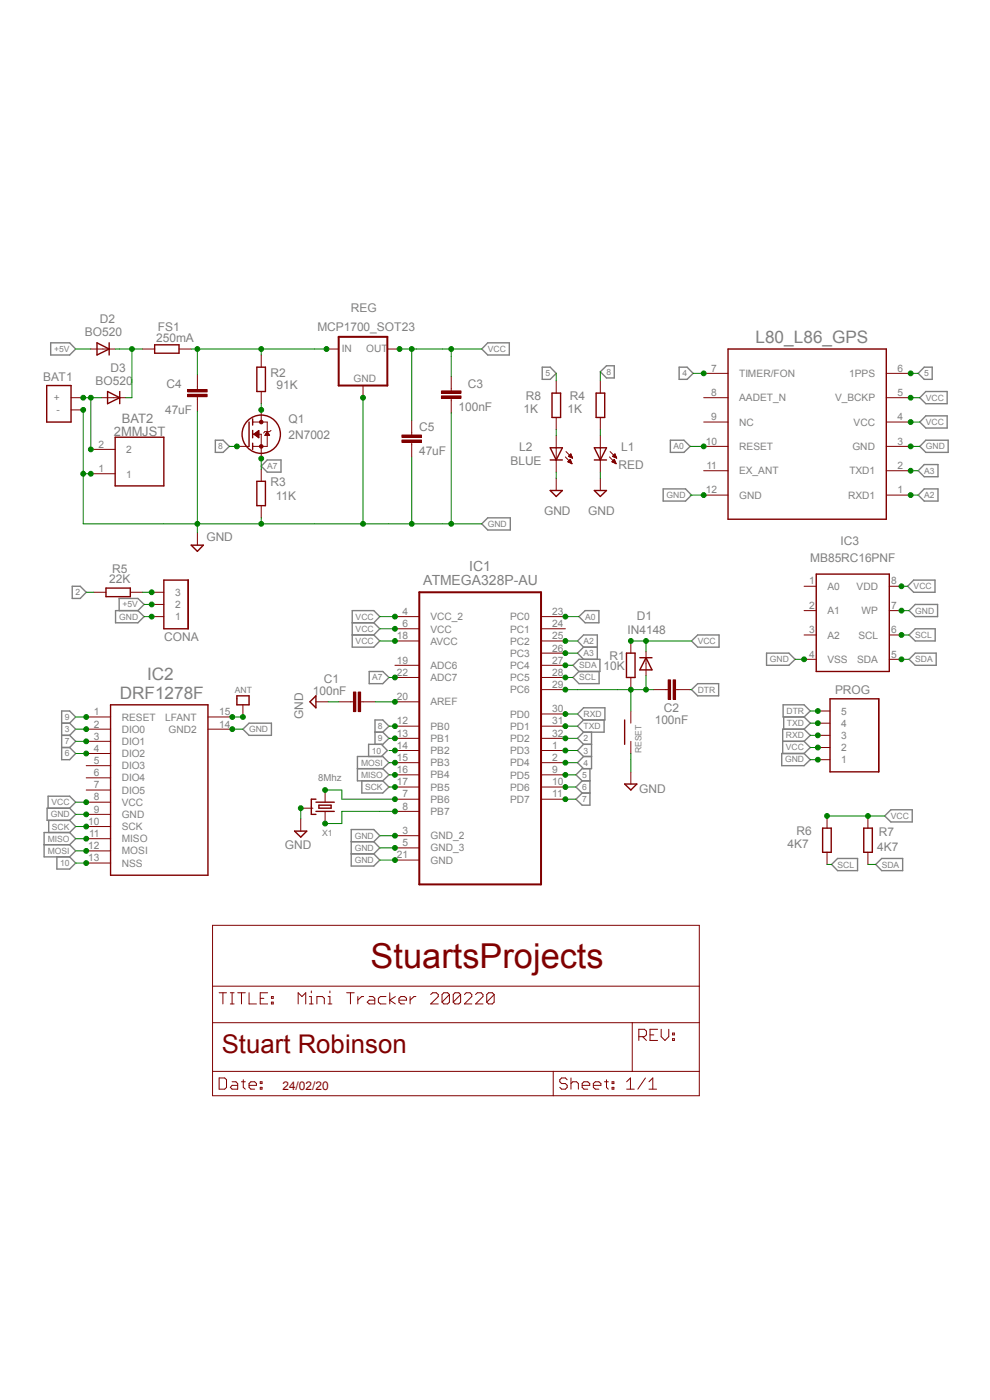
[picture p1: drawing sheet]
<svg xmlns="http://www.w3.org/2000/svg" width="210mm" height="297mm" viewBox="0 0 210 297" stroke-linecap="round" stroke-linejoin="round" font-family="sans-serif">
<g fill="none" stroke="#808080" stroke-width=".3">
<path d="M10.8 72.7h4l1.2 1.3-1.2 1.3h-4zM103.5 72.7h4.5v2.6h-4.5l-1.3-1.3zM115 77.9h1.7l1.3 1.3-1.3 1.3h-1.7zM127.3 78.9l1.4-1.3h1.6v2.6h-1.6zM144.1 77.9h1.7l1.2 1.3-1.2 1.3h-1.7zM196 77.9h1.7v2.6h-1.7l-1.2-1.3zM45.7 93.4h1.6l1.3 1.3-1.3 1.3h-1.6zM56.7 97.6h2.9v2.6h-2.9l-1.3-1.3zM142.2 93.4h2.9l1.3 1.3-1.3 1.3h-2.9zM196 98.6h3v2.5h-3l-1.2-1.2zM196.4 93.4h4.7v2.6h-4.7l-1.3-1.3zM196.4 83.1h4.5v2.5h-4.5l-1.3-1.2z"/>
<path d="M196.4 88.2h4.5v2.6h-4.5l-1.3-1.3zM102.2 111.1l1.3-1.2h4.7v2.5h-4.7zM140.7 103.7h4.7l1.3 1.3-1.3 1.3h-4.7zM196 103.7h3v2.6h-3l-1.2-1.3zM15.3 124.4h1.7l1.3 1.2-1.3 1.4h-1.7zM24.5 129.5h4.8l1.3 1.3-1.3 1.3h-4.8zM25.3 129.5v-2.5h4l1.3 1.2-1.3 1.3M74.7 132.1h4.6M74.7 134.7h4.6M79.3 132.1l1.3-1.3-1.3-1.3h-4.6v7.8h4.6l1.3-1.3-1.3-1.3M79.3 132.1l1.3 1.3-1.3 1.3M122.8 130.8l1.3-1.3h2.9v2.6h-2.9z"/>
<path d="M123.8 137.3l-1.3-1.3 1.3-1.3h2.9v5.2M123.8 137.3h2.9M123.8 137.3l-1.3 1.3 1.3 1.3M146.7 136l1.3-1.3h4.5v2.6h-4.5zM162.6 138.6h4.7l1.4 1.3-1.4 1.2h-4.7zM192.8 139.9l1.3-1.3h4.5v2.5h-4.5zM192.8 129.5l1.3-1.3h4.8v2.6h-4.8zM192.8 134.7l1.3-1.3h4.3v2.6h-4.3zM193.8 123.1h4.5v2.5h-4.5l-1.3-1.2zM13.1 153.4h1.7M13.1 156h1.7M13.1 158.6h1.7"/>
<path d="M14.8 153.4l1.2 1.3-1.2 1.3M14.8 153.4l1.2-1.3-1.2-1.3h-1.7v10.4h1.7l1.2-1.3-1.2-1.3M14.8 156l1.2 1.3-1.2 1.3M51.5 154.7l1.3-1.3h4.8v2.6h-4.8zM78.3 142.5h2.9l1.3 1.2-1.3 1.3h-2.9zM79.5 155.3h1.7M80.9 157.9l1.3 1.3-1.3 1.3M81.2 155.3l1.3 1.3-1.3 1.3h-3v2.6M81.2 155.3l1.3-1.2-1.3-1.4h-1.7v5.2M121.5 141.1l1.3-1.2h4.5v2.6h-4.5zM122.8 142.5l-1.3 1.2 1.3 1.3h4.3v-2.5M123.8 155.3l-1.3 1.3 1.3 1.3"/>
<path d="M123.8 157.9h1.7M123.8 157.9l-1.3 1.3 1.3 1.3M123.8 150.2h4.5v2.5h-4.5l-1.3-1.2zM123.8 152.7l-1.3 1.4 1.3 1.2M125.5 155.3v7.8h-2l-1.3 1.3 1.3 1.3M128.1 152.7v2.6h-4.3M146.7 146.3l1.3-1.3h4.4v2.6h-4.4zM165.8 159.9h4.8l1.3 1.3-1.3 1.2h-4.8zM166 157.3h4.6M166.1 149.5h4.5l1.3 1.3-1.3 1.3h-4.5zM166.2 152.1v2.6M170.6 157.3l1.3 1.3-1.3 1.3"/>
<path d="M170.6 154.7h-4.6v5.2M170.6 154.7l1.3 1.3-1.3 1.3M170.6 152.1l1.3 1.3-1.3 1.3M9.4 179.2h5.4M10.2 171.4v-2.5h4.6l1.2 1.3-1.2 1.2M10.3 174v2.6M14.8 171.4l1.2 1.4-1.2 1.2M14.8 171.4h-4.8v2.6h4.8M14.8 176.6h-5.4v5.2h5.4M14.8 176.6l1.2 1.3-1.2 1.3M14.8 179.2l1.2 1.3-1.2 1.3M14.8 174l1.2 1.3-1.2 1.3"/>
<path d="M74.5 178.6h4.8M75.8 163.1h5.4M76.8 165.7v2.5h4.4l1.3-1.2-1.3-1.3M79.3 178.6l1.3-1.3-1.3-1.3h-4.8v7.7h4.8l1.3-1.2-1.3-1.4M79.3 178.6l1.3 1.3-1.3 1.2M81.2 163.1l1.3-1.3-1.3-1.3h-5.4v5.2h5.4M81.2 163.1l1.3 1.3-1.3 1.3M123.5 165.7h1.6M123.5 168.2h1.6M123.5 165.7l-1.3 1.3 1.3 1.2M123.8 160.5h1.7M123.8 160.5l-1.3 1.3 1.3 1.3"/>
<path d="M125.1 163.1v7.7h-1.6l-1.3-1.3 1.3-1.3M187.7 173.1l1.3-1.3h4.5v2.6h-4.5zM12.1 181.8v2.6h2.7l1.2-1.3-1.2-1.3M74.5 181.1h4.8M177.7 182.1h4.2v2.6h-4.2l-1.3-1.3zM185.8 183.4l1.2-1.3h4.5v2.6h-4.5z"/>
</g>
<g fill="none" stroke="#800000" stroke-width=".21">
<path d="M133.8 136v2.6M133.8 143.7v2.6M141.2 146.3h.5M143.3 146.3h.5M45.1 196.3h103.2v36.2h-103.2zM45.1 217h103.2M45.1 209.2h103.2M46.5 210.6h1.5M47.3 210.6v2.4M48.9 210.6h.8M48.9 213h.8M49.2 210.6v2.4"/>
<path d="M50.4 210.6h1.6M51.2 210.6v2.4M52.8 210.6v2.4h1.6M55.2 211.8h.8M56.8 210.6h-1.6v2.4h1.6M57.6 212.6h.4v.4h-.4zM57.6 211.4h.4v.4h-.4zM63.2 213v-2.4l.9 .8 .8-.8v2.4M65.6 213h.8M65.6 211.4h.4v1.6M66 210.2v.4M67.2 213v-1.6h1.2l.4 .4v1.2"/>
<path d="M69.6 213h.8M69.6 211.4h.4v1.6M70 210.2v.4M73.5 210.6h1.6M74.3 210.6v2.4M75.9 211.4v1.6M77.1 211.4h-.4l-.8 .8M78.3 211.4h.8l.4 .4v1.2h-1.2l-.4-.4 .4-.4h1.2M81.9 211.4h-1.2l-.4 .4v.8l.4 .4h1.2M82.7 210.6v2.4M83.9 211.4l-1.2 .8 1.2 .8M84.6 212.2h1.6v-.4l-.4-.4h-.8l-.4 .4v.8l.4 .4h.8"/>
<path d="M87 211.4v1.6M88.2 211.4h-.4l-.8 .8M91.4 211l.4-.4h.7l.5 .4v.4l-1.6 1.6h1.6M95.3 211l-.3-.4h-.9l-.3 .4v1.6M95.3 211v1.6l-.3 .4h-.9l-.3-.4M95.3 211l-1.5 1.6M97.7 211l-.4-.4h-.8l-.4 .4v1.6M97.7 211v1.6l-.4 .4h-.8l-.4-.4M97.7 211l-1.6 1.6M98.5 211l.4-.4h.8l.4 .4v.4l-1.6 1.6h1.6M100.9 211l.4-.4h.8l.3 .4v.4l-1.5 1.6h1.5M104.8 211l-.4-.4h-.8l-.3 .4v1.6"/>
<path d="M104.8 211v1.6l-.4 .4h-.8l-.3-.4M104.8 211l-1.5 1.6M134.1 217v10.3M135.5 219.9h1.2l.4-.4v-.8l-.4-.3h-1.2v2.3M136.3 219.9l.8 .8M137.9 219.5h.8M139.5 218.4h-1.6v2.3h1.6M140.3 218.4v1.5l.8 .8 .8-.8v-1.5M142.7 219.2h.3v.3h-.3zM45.1 227.3h103.2M46.5 228.7h1.2l.3 .4v1.6l-.3 .4h-1.2zM49.2 229.5h.8l.4 .4v1.2h-1.2l-.3-.4 .3-.4h1.2"/>
<path d="M51.2 229.5h.8M51.6 229.1v1.6l.4 .4M52.8 230.3h1.6v-.4l-.4-.4h-.8l-.4 .4v.8l.4 .4h.8M55.2 230.7h.4v.4h-.4zM55.2 229.5h.4v.4h-.4zM117.3 227.3v5.2M120.3 229.1l-.4-.4h-.8l-.4 .4v.4l.4 .4h.8l.4 .4v.4l-.4 .4h-.8l-.4-.4M121.1 229.9l.4-.4h.8l.4 .4v1.2M121.1 228.7v2.4M123.5 230.3h1.6v-.4l-.4-.4h-.8l-.4 .4v.8l.4 .4h.8M125.9 230.3h1.6v-.4l-.5-.4h-.7l-.4 .4v.8l.4 .4h.7M128.2 229.5h.8"/>
<path d="M128.7 229.1v1.6l.3 .4M129.8 230.7h.4v.4h-.4zM129.8 229.5h.4v.4h-.4zM132.9 231.1h1.6M132.9 229.5l.8-.8v2.4M136.9 228.7l-1.6 2.4M137.7 231.1h1.6M137.7 229.5l.8-.8v2.4M142.7 220.3h.3v.4h-.3z"/>
</g>
<path d="M132.9 138.6h1.8v5.1h-1.8z" fill="none" stroke="#800000" stroke-width=".3"/>
<path d="M142.8 144.2h.5v4.2h-.5z" fill-rule="evenodd" fill="#800000"/>
<path d="M142.8 144.2h.5v4.2h-.5z" fill="none" stroke="#800000" stroke-width=".21"/>
<path d="M141.7 144.2h.5v4.2h-.5z" fill-rule="evenodd" fill="#800000"/>
<path d="M87.3 91.8v.5M87.3 93.9v.5M41.9 113.1v2.6M138.6 146.3h2.6M141.7 144.2h.5v4.2h-.5zM143.8 146.3h2.6" fill="none" stroke="#800000" stroke-width=".21"/>
<path d="M40.6 115.7h2.5l-1.2 1.3z" fill="none" stroke="#800000" stroke-width=".3"/>
<path d="M85.3 93.3h4.1v.6h-4.1z" fill-rule="evenodd" fill="#800000"/>
<path d="M85.3 93.3h4.1v.6h-4.1z" fill="none" stroke="#800000" stroke-width=".21"/>
<path d="M85.3 92.3h4.1v.5h-4.1z" fill-rule="evenodd" fill="#800000"/>
<path d="M85.3 92.3h4.1v.5h-4.1zM87.3 89.2v2.6M87.3 94.4v2.5M95.7 82.4v.5M95.7 84.5v.5" fill="none" stroke="#800000" stroke-width=".21"/>
<path d="M93.6 84h4.2v.5h-4.2z" fill-rule="evenodd" fill="#800000"/>
<path d="M93.6 84h4.2v.5h-4.2z" fill="none" stroke="#800000" stroke-width=".21"/>
<path d="M93.6 82.9h4.2v.5h-4.2z" fill-rule="evenodd" fill="#800000"/>
<path d="M95.7 79.8v2.6M93.6 82.9h4.2v.5h-4.2zM95.7 85v2.6M74.4 148.9h.6M76.5 148.9h.5M63.8 171.4h2.6M63.8 173.7v2.6M69 167.6v2.6M69 172.1v2.6" fill="none" stroke="#800000" stroke-width=".21"/>
<path d="M62.5 176.3h2.6l-1.3 1.3zM67 170.2h3.9M67 172.1h3.9M67 169.5h-1v3.3h1M67.6 170.8h2.6v.6h-2.6z" fill="none" stroke="#800000" stroke-width=".3"/>
<path d="M75 146.8h.5v4.2h-.5z" fill-rule="evenodd" fill="#800000"/>
<path d="M75 146.8h.5v4.2h-.5z" fill="none" stroke="#800000" stroke-width=".21"/>
<path d="M76 146.8h.5v4.2h-.5z" fill-rule="evenodd" fill="#800000"/>
<g fill="none" stroke="#800000" stroke-width=".21">
<path d="M41.9 82.1v.5M41.9 84.2v.5M127.3 80.8v2.6M127.3 88.6v2.5M127.3 92.4v7.8M129.3 96.9l1.4 1.5M129.4 95.8l1.4 1.4M129.8 98l.9 .4M129.8 98h.7M129.9 98h.7M129.9 97.8h.6M130 96.9h.7"/>
<path d="M130 96.8h.6M130 97.7h.4M130.1 96.6h.5M130.1 97.7h.3M130.1 98.1h.5M130.2 96.6h.4M130.2 97.6h.1M130.2 96.9h.5M130.3 96.5h.2M130.3 97.5l.4 .9M130.3 97.5l-.5 .5M130.3 97.5h.1"/>
<path d="M130.3 96.4h.2M130.3 98.2h.3M130.4 96.3l.4 .9M130.4 96.3l-.5 .5 .9 .4M130.4 97h.4M130.4 96.3h.1M130.6 98.3h.1M130.6 97.1h.2M127.3 101.5v2.6M83.8 130.8h5.1M83.8 133.4h5.1M83.8 136h5.1"/>
<path d="M114.8 130.8h5.1M114.8 133.4h5.1M114.8 136h5.1M114.8 138.6h5.1M137 138.3v5.1M67 148.9h2.6M71.8 148.9h2.6M76 146.8h.5v4.2h-.5zM77 148.9h2.6M83.8 148.9h5.1M83.8 141.1h5.1M83.8 143.7h5.1"/>
<path d="M83.8 154.1h5.1M83.8 156.6h5.1M83.8 159.2h5.1M114.8 141.1h5.1M114.8 143.7h5.1M114.8 154.1h5.1M114.8 156.6h5.1M114.8 159.2h5.1M114.8 146.3h5.1M114.8 151.5h5.1M83.8 161.8h5.1M83.8 164.4h5.1"/>
<path d="M83.8 167h5.1M83.8 169.5h5.1M83.8 172.1h5.1M83.8 177.3h5.1M83.8 179.9h5.1M114.8 161.8h5.1M114.8 164.4h5.1M114.8 167h5.1M114.8 169.5h5.1M83.8 182.5h5.1"/>
</g>
<path d="M126.1 95h2.6l-1.4 2.6zM126.1 97.6h2.6M126.4 83.4h1.9v5.2h-1.9zM126.1 104.1h2.6l-1.4 1.2zM135.7 139.5h2.6M137 139.5l1.3 2.6h-2.6zM67 147.6v2.6l-1.3-1.3z" fill="none" stroke="#800000" stroke-width=".3"/>
<path d="M88.9 125.6h25.9v62h-25.9z" fill="none" stroke="#800000" stroke-width=".42"/>
<path d="M39.8 83.7h4.1v.5h-4.1z" fill-rule="evenodd" fill="#800000"/>
<path d="M39.8 83.7h4.1v.5h-4.1z" fill="none" stroke="#800000" stroke-width=".21"/>
<path d="M39.8 82.6h4.1v.5h-4.1z" fill-rule="evenodd" fill="#800000"/>
<g fill="none" stroke="#800000" stroke-width=".21">
<path d="M19.3 74h5.1M30.2 74h2.6M38 74h2.6M41.9 79.5v2.6M55.4 75.3v2.6M149.3 79.2h5.1M188 79.2h5.2M15.1 84.4h2.6M15.1 87h2.6M21.5 84.4h5.2M39.8 82.6h4.1v.5h-4.1zM41.9 84.7v2.5"/>
<path d="M53.6 92.1h1.8v2.6M53.6 89.5h3.1v5.2h-3.1M55.4 83.1v2.5M55.4 99.5v2.6M57.5 91.3l-.3 .3h-1l-.3 .3M149.3 84.4h5.1M149.3 99.9h5.1M149.3 94.7h5.1M149.3 89.5h5.1M188 84.4h5.2M188 99.9h5.2M188 94.7h5.2"/>
<path d="M188 89.5h5.2M55.4 107.3v2.6M149.3 105h5.1M188 105h5.2M19.9 125.6h2.6M27.6 125.6h2.6M32.2 130.8h2.6M32.2 128.2h2.6M32.2 125.6h2.6M170.6 124.4h2.5M170.6 129.5h2.5M170.6 134.7h2.5"/>
<path d="M170.6 139.9h2.5M188.6 124.4h2.6M188.6 129.5h2.6M188.6 134.7h2.6M188.6 139.9h2.6M18.3 152.1h5.2M18.3 154.7h5.2M18.3 157.3h5.2M18.3 159.9h5.2M44.1 152.1h5.2M44.1 154.7h5.2M51.5 149.5v2.6"/>
<path d="M173.5 158.6h2.6M173.5 156h2.6M173.5 153.4h2.6M173.5 150.8h2.6M18.3 162.4h5.2M18.3 165h5.2M18.3 167.6h5.2M18.3 170.2h5.2M18.3 172.8h5.2M18.3 175.3h5.2M18.3 177.9h5.2M173.5 161.2h2.6"/>
<path d="M175.4 173.1v2.6M184.1 173.1v2.6M18.3 180.5h5.2M18.3 183.1h5.2M175.4 180.8v2.6M184.1 180.8v2.6"/>
</g>
<g fill="none" stroke="#800000" stroke-width=".3">
<path d="M20.6 72.7l2.6 1.3-2.6 1.3zM23.2 72.7v2.6M32.8 73.2h5.2v1.7h-5.2zM54.5 77.9h1.8v5.2h-1.8zM154.4 74h33.6v36.2h-33.6zM9.9 81.8h5.2v7.7h-5.2zM22.8 83.1l2.6 1.3-2.6 1.2zM25.4 83.1v2.5M52.8 89.5v5.2M53.6 88.9v1.3M53.6 91.3v1.6M53.6 94v1.3"/>
<path d="M54.5 102.1h1.8v5.2h-1.8zM22.5 124.8h5.1v1.8h-5.1zM34.8 123.1h5.1v10.3h-5.1zM173.1 121.8h15.5v20.7h-15.5zM23.5 149.5h20.6v36.2h-20.6zM50.2 147.6h2.6v1.9h-2.6zM176.1 148.3h10.3v15.4h-10.3zM174.5 175.7h1.8v5.1h-1.8zM183.2 175.7h1.8v5.1h-1.8z"/>
</g>
<circle cx="55.4" cy="94.7" r=".38" fill="#800000"/>
<circle cx="55.4" cy="94.7" r=".38" fill="none" stroke="#800000" stroke-width=".21"/>
<circle cx="55.4" cy="89.5" r=".38" fill="#800000"/>
<g fill="none" stroke="#800000" stroke-width=".21">
<path d="M69.3 74h2.5M82.2 74h2.6M19.3 95.3h5.1M50.2 94.7h2.6M53.8 92.1h1.1M53.8 92.1l1.1-.8v1.6zM54 92.2h.9M54 92h.9M54.1 92.3h.8M54.1 91.9h.8M54.2 92.4h.7M54.2 91.8h.7"/>
<path d="M54.3 92.5h.6M54.4 91.7h.5M54.4 92.5h.5M54.5 91.7h.4M54.6 92.6h.3M54.6 91.6h.3M54.7 92.8h.2M54.7 91.4h.2M54.8 92.8h.1M54.8 91.4h.1M55.4 87v2.5M55.4 94.7v2.6"/>
<path d="M56.2 92.3h.9M56.3 92.2h.8M56.3 92.1h.7M56.4 92h.6M56.5 91.9h.4M56.6 91.8h.3M56.6 91.7h.2M56.6 91.7h.1M56.7 91.6l.5 .8h-1zM77 81.8v2.6M118 80.8v2.6M118 88.6v2.5"/>
<path d="M118 92.4v7.8M119.9 96.9l1.4 1.5M120.1 95.8l1.4 1.4M120.5 98h.7M120.6 98h.6M120.6 97.8h.5M120.6 96.9h.7M120.6 96.8h.7M120.6 97.7h.5M120.7 96.6h.5M120.7 97.7h.3M120.8 98.1h.4"/>
<path d="M120.8 96.6h.4M120.8 97.6h.2M120.9 96.9h.5M120.9 96.5h.3M120.9 97.5l.4 .9M120.9 97.5l-.5 .5 .9 .4M120.9 97.5h.1M121 96.4h.1M121 98.2h.3M121.1 96.3l.4 .9M121.1 96.3l-.5 .5 .9 .4M121.1 97h.3"/>
<path d="M121.1 96.3h.1M121.2 98.3h.1M121.3 97.1h.2M19.3 100.5h5.1M118 101.5v2.6M133.8 150.8v2.6M133.8 157.3v2.6M133.8 163.7v2.6"/>
<circle cx="55.4" cy="89.5" r=".38"/>
</g>
<g fill="none" stroke="#800000" stroke-width=".3">
<path d="M24.4 92.8h10.4v10.3h-10.4zM116.7 95h2.6l-1.3 2.6zM116.7 97.6h2.6M117.1 83.4h1.8v5.2h-1.8zM116.7 104.1h2.6l-1.3 1.2zM132.5 152.7v5.2M132.5 166.3h2.6l-1.3 1.3z"/>
<circle cx="55.4" cy="92.1" r="4.1"/>
</g>
<path d="M71.8 71.5h10.4v10.3h-10.4z" fill="none" stroke="#800000" stroke-width=".42"/>
<path d="M102.2 111.1h-60.3v2" fill="none" stroke="#008000" stroke-width=".21"/>
<circle cx="77" cy="111.1" r=".51" fill="#008000"/>
<g fill="none" stroke="#008000" stroke-width=".21">
<path d="M77 84.4v26.7M87.3 96.9v14.2"/>
<circle cx="77" cy="111.1" r=".51"/>
</g>
<circle cx="87.3" cy="111.1" r=".51" fill="#008000"/>
<g fill="none" stroke="#008000" stroke-width=".21">
<path d="M95.7 87.6v23.5"/>
<circle cx="87.3" cy="111.1" r=".51"/>
</g>
<circle cx="95.7" cy="111.1" r=".51" fill="#008000"/>
<g fill="none" stroke="#008000" stroke-width=".21">
<path d="M41.9 87.2v23.9"/>
<circle cx="95.7" cy="111.1" r=".51"/>
</g>
<circle cx="41.9" cy="111.1" r=".51" fill="#008000"/>
<g fill="none" stroke="#008000" stroke-width=".21">
<path d="M34.8 111.1h7.1M55.4 109.9v1.2"/>
<circle cx="41.9" cy="111.1" r=".51"/>
</g>
<circle cx="55.4" cy="111.1" r=".51" fill="#008000"/>
<g fill="none" stroke="#008000" stroke-width=".21">
<path d="M17.7 100.5v10.6h17.1"/>
<circle cx="55.4" cy="111.1" r=".51"/>
</g>
<circle cx="17.6" cy="87" r=".51" fill="#008000"/>
<circle cx="17.6" cy="87" r=".51" fill="none" stroke="#008000" stroke-width=".21"/>
<circle cx="77" cy="84.4" r=".51" fill="#008000"/>
<g fill="none" stroke="#008000" stroke-width=".21">
<path d="M17.7 87v13.5h1.6"/>
<circle cx="77" cy="84.4" r=".51"/>
</g>
<circle cx="19.3" cy="100.5" r=".51" fill="#008000"/>
<circle cx="19.3" cy="100.5" r=".51" fill="none" stroke="#008000" stroke-width=".21"/>
<circle cx="17.6" cy="100.5" r=".51" fill="#008000"/>
<g fill="none" stroke="#008000" stroke-width=".21">
<path d="M63.8 171.4v2.3"/>
<circle cx="17.6" cy="100.5" r=".51"/>
</g>
<circle cx="63.8" cy="171.4" r=".51" fill="#008000"/>
<g fill="none" stroke="#008000" stroke-width=".21">
<path d="M127.3 100.2v1.3M69.6 148.9h2.2M80.6 177.3h3.2"/>
<circle cx="63.8" cy="171.4" r=".51"/>
</g>
<circle cx="83.8" cy="177.3" r=".51" fill="#008000"/>
<g fill="none" stroke="#008000" stroke-width=".21">
<path d="M80.6 179.9h3.2"/>
<circle cx="83.8" cy="177.3" r=".51"/>
</g>
<circle cx="83.8" cy="179.9" r=".51" fill="#008000"/>
<g fill="none" stroke="#008000" stroke-width=".21">
<path d="M80.6 182.5h3.2"/>
<circle cx="83.8" cy="179.9" r=".51"/>
</g>
<circle cx="83.8" cy="182.5" r=".51" fill="#008000"/>
<g fill="none" stroke="#008000" stroke-width=".21">
<path d="M171.9 161.2h1.6"/>
<circle cx="83.8" cy="182.5" r=".51"/>
</g>
<circle cx="173.5" cy="161.2" r=".51" fill="#008000"/>
<g fill="none" stroke="#008000" stroke-width=".21">
<path d="M16 172.8h2.3"/>
<circle cx="173.5" cy="161.2" r=".51"/>
</g>
<circle cx="18.3" cy="172.8" r=".51" fill="#008000"/>
<g fill="none" stroke="#008000" stroke-width=".21">
<path d="M49.3 154.7h2.2"/>
<circle cx="18.3" cy="172.8" r=".51"/>
</g>
<circle cx="49.3" cy="154.7" r=".51" fill="#008000"/>
<g fill="none" stroke="#008000" stroke-width=".21">
<path d="M30.6 130.8h1.6"/>
<circle cx="49.3" cy="154.7" r=".51"/>
</g>
<circle cx="32.2" cy="130.8" r=".51" fill="#008000"/>
<g fill="none" stroke="#008000" stroke-width=".21">
<path d="M193.2 94.7h1.9"/>
<circle cx="32.2" cy="130.8" r=".51"/>
</g>
<circle cx="193.2" cy="94.7" r=".51" fill="#008000"/>
<g fill="none" stroke="#008000" stroke-width=".21">
<path d="M146.4 105h2.9"/>
<circle cx="193.2" cy="94.7" r=".51"/>
</g>
<circle cx="149.3" cy="105" r=".51" fill="#008000"/>
<g fill="none" stroke="#008000" stroke-width=".21">
<path d="M168.7 139.9h1.9"/>
<circle cx="149.3" cy="105" r=".51"/>
</g>
<circle cx="170.6" cy="139.9" r=".51" fill="#008000"/>
<g fill="none" stroke="#008000" stroke-width=".21">
<path d="M191.2 129.5h1.6"/>
<circle cx="170.6" cy="139.9" r=".51"/>
</g>
<circle cx="191.2" cy="129.5" r=".51" fill="#008000"/>
<g fill="none" stroke="#008000" stroke-width=".21">
<path d="M118 100.2v1.3M133.8 136h12.9M133.8 159.9v3.8"/>
<circle cx="191.2" cy="129.5" r=".51"/>
</g>
<circle cx="133.8" cy="136" r=".51" fill="#008000"/>
<g fill="none" stroke="#008000" stroke-width=".21">
<path d="M137 136v2.3"/>
<circle cx="133.8" cy="136" r=".51"/>
</g>
<circle cx="137" cy="136" r=".51" fill="#008000"/>
<g fill="none" stroke="#008000" stroke-width=".21">
<path d="M95.7 74v5.8M98.6 74h-11.3v15.2"/>
<circle cx="137" cy="136" r=".51"/>
</g>
<circle cx="95.7" cy="74" r=".51" fill="#008000"/>
<g fill="none" stroke="#008000" stroke-width=".21">
<path d="M84.8 74h2.5M98.6 74h3.6"/>
<circle cx="95.7" cy="74" r=".51"/>
</g>
<circle cx="84.7" cy="74" r=".51" fill="#008000"/>
<circle cx="84.7" cy="74" r=".51" fill="none" stroke="#008000" stroke-width=".21"/>
<circle cx="87.3" cy="74" r=".51" fill="#008000"/>
<g fill="none" stroke="#008000" stroke-width=".21">
<path d="M80.6 130.8h3.2"/>
<circle cx="87.3" cy="74" r=".51"/>
</g>
<circle cx="83.8" cy="130.8" r=".51" fill="#008000"/>
<g fill="none" stroke="#008000" stroke-width=".21">
<path d="M80.6 133.4h3.2"/>
<circle cx="83.8" cy="130.8" r=".51"/>
</g>
<circle cx="83.8" cy="133.4" r=".51" fill="#008000"/>
<g fill="none" stroke="#008000" stroke-width=".21">
<path d="M80.6 136h3.2"/>
<circle cx="83.8" cy="133.4" r=".51"/>
</g>
<circle cx="83.8" cy="136" r=".51" fill="#008000"/>
<g fill="none" stroke="#008000" stroke-width=".21">
<path d="M171.9 158.6h1.6"/>
<circle cx="83.8" cy="136" r=".51"/>
</g>
<circle cx="173.5" cy="158.6" r=".51" fill="#008000"/>
<g fill="none" stroke="#008000" stroke-width=".21">
<path d="M193.2 84.4h1.9"/>
<circle cx="173.5" cy="158.6" r=".51"/>
</g>
<circle cx="193.2" cy="84.4" r=".51" fill="#008000"/>
<g fill="none" stroke="#008000" stroke-width=".21">
<path d="M191.2 124.4h1.3"/>
<circle cx="193.2" cy="84.4" r=".51"/>
</g>
<circle cx="191.2" cy="124.4" r=".51" fill="#008000"/>
<g fill="none" stroke="#008000" stroke-width=".21">
<path d="M175.4 173.1h12.3"/>
<circle cx="191.2" cy="124.4" r=".51"/>
</g>
<circle cx="175.4" cy="173.1" r=".51" fill="#008000"/>
<circle cx="175.4" cy="173.1" r=".51" fill="none" stroke="#008000" stroke-width=".21"/>
<circle cx="184.1" cy="173.1" r=".51" fill="#008000"/>
<g fill="none" stroke="#008000" stroke-width=".21">
<path d="M193.2 89.5h1.9"/>
<circle cx="184.1" cy="173.1" r=".51"/>
</g>
<circle cx="193.2" cy="89.5" r=".51" fill="#008000"/>
<g fill="none" stroke="#008000" stroke-width=".21">
<path d="M16 170.2h2.3"/>
<circle cx="193.2" cy="89.5" r=".51"/>
</g>
<circle cx="18.3" cy="170.2" r=".51" fill="#008000"/>
<g fill="none" stroke="#008000" stroke-width=".21">
<path d="M146.4 146.3h.3M171.9 150.8h1.6"/>
<circle cx="18.3" cy="170.2" r=".51"/>
</g>
<circle cx="173.5" cy="150.8" r=".51" fill="#008000"/>
<g fill="none" stroke="#008000" stroke-width=".21">
<path d="M72.5 172.1v2.6h-3.5M80.6 172.1h3.2"/>
<circle cx="173.5" cy="150.8" r=".51"/>
</g>
<circle cx="83.8" cy="172.1" r=".51" fill="#008000"/>
<g fill="none" stroke="#008000" stroke-width=".21">
<path d="M72.5 172.1h8.1"/>
<circle cx="83.8" cy="172.1" r=".51"/>
</g>
<circle cx="69" cy="174.7" r=".51" fill="#008000"/>
<g fill="none" stroke="#008000" stroke-width=".21">
<path d="M69 167.6h3.5v1.9h11.3"/>
<circle cx="69" cy="174.7" r=".51"/>
</g>
<circle cx="83.8" cy="169.5" r=".51" fill="#008000"/>
<circle cx="83.8" cy="169.5" r=".51" fill="none" stroke="#008000" stroke-width=".21"/>
<circle cx="69" cy="167.6" r=".51" fill="#008000"/>
<g fill="none" stroke="#008000" stroke-width=".21">
<path d="M119.9 156.6h2.6"/>
<circle cx="69" cy="167.6" r=".51"/>
</g>
<circle cx="119.9" cy="156.6" r=".51" fill="#008000"/>
<g fill="none" stroke="#008000" stroke-width=".21">
<path d="M18.3 125.6h1.6M119.9 159.2h2.6"/>
<circle cx="119.9" cy="156.6" r=".51"/>
</g>
<circle cx="119.9" cy="159.2" r=".51" fill="#008000"/>
<g fill="none" stroke="#008000" stroke-width=".21">
<path d="M16 154.7h2.3"/>
<circle cx="119.9" cy="159.2" r=".51"/>
</g>
<circle cx="18.3" cy="154.7" r=".51" fill="#008000"/>
<g fill="none" stroke="#008000" stroke-width=".21">
<path d="M119.9 161.8h2.6"/>
<circle cx="18.3" cy="154.7" r=".51"/>
</g>
<circle cx="119.9" cy="161.8" r=".51" fill="#008000"/>
<g fill="none" stroke="#008000" stroke-width=".21">
<path d="M147 79.2h2.3"/>
<circle cx="119.9" cy="161.8" r=".51"/>
</g>
<circle cx="149.3" cy="79.2" r=".51" fill="#008000"/>
<g fill="none" stroke="#008000" stroke-width=".21">
<path d="M82.5 154.1h1.3"/>
<circle cx="149.3" cy="79.2" r=".51"/>
</g>
<circle cx="83.8" cy="154.1" r=".51" fill="#008000"/>
<g fill="none" stroke="#008000" stroke-width=".21">
<path d="M127.3 78.9v1.9M48.6 94.7h1.6"/>
<circle cx="83.8" cy="154.1" r=".51"/>
</g>
<circle cx="50.2" cy="94.7" r=".51" fill="#008000"/>
<g fill="none" stroke="#008000" stroke-width=".21">
<path d="M82.5 156.6h1.3"/>
<circle cx="50.2" cy="94.7" r=".51"/>
</g>
<circle cx="83.8" cy="156.6" r=".51" fill="#008000"/>
<g fill="none" stroke="#008000" stroke-width=".21">
<path d="M16 152.1h2.3"/>
<circle cx="83.8" cy="156.6" r=".51"/>
</g>
<circle cx="18.3" cy="152.1" r=".51" fill="#008000"/>
<g fill="none" stroke="#008000" stroke-width=".21">
<path d="M82.5 143.7h1.3"/>
<circle cx="18.3" cy="152.1" r=".51"/>
</g>
<circle cx="83.8" cy="143.7" r=".51" fill="#008000"/>
<g fill="none" stroke="#008000" stroke-width=".21">
<path d="M55.4 97.3v2.2"/>
<circle cx="83.8" cy="143.7" r=".51"/>
</g>
<circle cx="55.4" cy="97.3" r=".51" fill="#008000"/>
<g fill="none" stroke="#008000" stroke-width=".21">
<path d="M82.5 159.2h1.3"/>
<circle cx="55.4" cy="97.3" r=".51"/>
</g>
<circle cx="83.8" cy="159.2" r=".51" fill="#008000"/>
<g fill="none" stroke="#008000" stroke-width=".21">
<path d="M16 183.1h2.3"/>
<circle cx="83.8" cy="159.2" r=".51"/>
</g>
<circle cx="18.3" cy="183.1" r=".51" fill="#008000"/>
<g fill="none" stroke="#008000" stroke-width=".21">
<path d="M82.5 164.4h1.3"/>
<circle cx="18.3" cy="183.1" r=".51"/>
</g>
<circle cx="83.8" cy="164.4" r=".51" fill="#008000"/>
<g fill="none" stroke="#008000" stroke-width=".21">
<path d="M16 177.9h2.3"/>
<circle cx="83.8" cy="164.4" r=".51"/>
</g>
<circle cx="18.3" cy="177.9" r=".51" fill="#008000"/>
<g fill="none" stroke="#008000" stroke-width=".21">
<path d="M82.5 161.8h1.3"/>
<circle cx="18.3" cy="177.9" r=".51"/>
</g>
<circle cx="83.8" cy="161.8" r=".51" fill="#008000"/>
<g fill="none" stroke="#008000" stroke-width=".21">
<path d="M16 180.5h2.3"/>
<circle cx="83.8" cy="161.8" r=".51"/>
</g>
<circle cx="18.3" cy="180.5" r=".51" fill="#008000"/>
<g fill="none" stroke="#008000" stroke-width=".21">
<path d="M82.5 167h1.3"/>
<circle cx="18.3" cy="180.5" r=".51"/>
</g>
<circle cx="83.8" cy="167" r=".51" fill="#008000"/>
<g fill="none" stroke="#008000" stroke-width=".21">
<path d="M16 175.3h2.3"/>
<circle cx="83.8" cy="167" r=".51"/>
</g>
<circle cx="18.3" cy="175.3" r=".51" fill="#008000"/>
<g fill="none" stroke="#008000" stroke-width=".21">
<path d="M119.9 136h2.6"/>
<circle cx="18.3" cy="175.3" r=".51"/>
</g>
<circle cx="119.9" cy="136" r=".51" fill="#008000"/>
<g fill="none" stroke="#008000" stroke-width=".21">
<path d="M193.2 105h1.6"/>
<circle cx="119.9" cy="136" r=".51"/>
</g>
<circle cx="193.2" cy="105" r=".51" fill="#008000"/>
<g fill="none" stroke="#008000" stroke-width=".21">
<path d="M119.9 138.6h2.6"/>
<circle cx="193.2" cy="105" r=".51"/>
</g>
<circle cx="119.9" cy="138.6" r=".51" fill="#008000"/>
<g fill="none" stroke="#008000" stroke-width=".21">
<path d="M193.2 99.9h1.6"/>
<circle cx="119.9" cy="138.6" r=".51"/>
</g>
<circle cx="193.2" cy="99.9" r=".51" fill="#008000"/>
<g fill="none" stroke="#008000" stroke-width=".21">
<path d="M127.3 91.1v1.3M79.6 148.9h4.2"/>
<circle cx="193.2" cy="99.9" r=".51"/>
</g>
<circle cx="83.8" cy="148.9" r=".51" fill="#008000"/>
<g fill="none" stroke="#008000" stroke-width=".21">
<path d="M40.6 74h26.1M41.9 74v5.5"/>
<circle cx="83.8" cy="148.9" r=".51"/>
</g>
<circle cx="41.9" cy="74" r=".51" fill="#008000"/>
<g fill="none" stroke="#008000" stroke-width=".21">
<path d="M55.4 74v1.3"/>
<circle cx="41.9" cy="74" r=".51"/>
</g>
<circle cx="55.4" cy="74" r=".51" fill="#008000"/>
<g fill="none" stroke="#008000" stroke-width=".21">
<path d="M66.7 74h2.6"/>
<circle cx="55.4" cy="74" r=".51"/>
</g>
<circle cx="69.3" cy="74" r=".51" fill="#008000"/>
<g fill="none" stroke="#008000" stroke-width=".21">
<path d="M171.9 156h1.6"/>
<circle cx="69.3" cy="74" r=".51"/>
</g>
<circle cx="173.5" cy="156" r=".51" fill="#008000"/>
<g fill="none" stroke="#008000" stroke-width=".21">
<path d="M119.9 151.5h2.6"/>
<circle cx="173.5" cy="156" r=".51"/>
</g>
<circle cx="119.9" cy="151.5" r=".51" fill="#008000"/>
<g fill="none" stroke="#008000" stroke-width=".21">
<path d="M171.9 153.4h1.6"/>
<circle cx="119.9" cy="151.5" r=".51"/>
</g>
<circle cx="173.5" cy="153.4" r=".51" fill="#008000"/>
<g fill="none" stroke="#008000" stroke-width=".21">
<path d="M119.9 154.1h2.6"/>
<circle cx="173.5" cy="153.4" r=".51"/>
</g>
<circle cx="119.9" cy="154.1" r=".51" fill="#008000"/>
<g fill="none" stroke="#008000" stroke-width=".21">
<path d="M49.3 152.1h2.2"/>
<circle cx="119.9" cy="154.1" r=".51"/>
</g>
<circle cx="51.5" cy="152.1" r=".51" fill="#008000"/>
<circle cx="51.5" cy="152.1" r=".51" fill="none" stroke="#008000" stroke-width=".21"/>
<circle cx="49.3" cy="152.1" r=".51" fill="#008000"/>
<g fill="none" stroke="#008000" stroke-width=".21">
<path d="M24.4 74h5.8M28 74v10.4h-1.3"/>
<circle cx="49.3" cy="152.1" r=".51"/>
</g>
<circle cx="28" cy="74" r=".51" fill="#008000"/>
<g fill="none" stroke="#008000" stroke-width=".21">
<path d="M16 74h3.3M30.6 128.2h1.6"/>
<circle cx="28" cy="74" r=".51"/>
</g>
<circle cx="32.2" cy="128.2" r=".51" fill="#008000"/>
<g fill="none" stroke="#008000" stroke-width=".21">
<path d="M191.2 139.9h1.6"/>
<circle cx="32.2" cy="128.2" r=".51"/>
</g>
<circle cx="191.2" cy="139.9" r=".51" fill="#008000"/>
<g fill="none" stroke="#008000" stroke-width=".21">
<path d="M119.9 141.1h1.6M184.1 183.4h1.7"/>
<circle cx="191.2" cy="139.9" r=".51"/>
</g>
<circle cx="119.9" cy="141.1" r=".51" fill="#008000"/>
<g fill="none" stroke="#008000" stroke-width=".21">
<path d="M191.2 134.7h1.6"/>
<circle cx="119.9" cy="141.1" r=".51"/>
</g>
<circle cx="191.2" cy="134.7" r=".51" fill="#008000"/>
<g fill="none" stroke="#008000" stroke-width=".21">
<path d="M119.9 143.7h1.6M175.4 183.4h1"/>
<circle cx="191.2" cy="134.7" r=".51"/>
</g>
<circle cx="119.9" cy="143.7" r=".51" fill="#008000"/>
<g fill="none" stroke="#008000" stroke-width=".21">
<path d="M30.2 125.6h2"/>
<circle cx="119.9" cy="143.7" r=".51"/>
</g>
<circle cx="32.2" cy="125.6" r=".51" fill="#008000"/>
<g fill="none" stroke="#008000" stroke-width=".21">
<path d="M55.4 85.6v1.4"/>
<circle cx="32.2" cy="125.6" r=".51"/>
</g>
<circle cx="55.4" cy="87" r=".51" fill="#008000"/>
<g fill="none" stroke="#008000" stroke-width=".21">
<path d="M17.7 84.4h1.6"/>
<circle cx="55.4" cy="87" r=".51"/>
</g>
<circle cx="17.6" cy="84.4" r=".51" fill="#008000"/>
<g fill="none" stroke="#008000" stroke-width=".21">
<path d="M21.5 84.4h-2.2v10.9"/>
<circle cx="17.6" cy="84.4" r=".51"/>
</g>
<circle cx="19.3" cy="84.4" r=".51" fill="#008000"/>
<circle cx="19.3" cy="84.4" r=".51" fill="none" stroke="#008000" stroke-width=".21"/>
<circle cx="19.3" cy="95.3" r=".51" fill="#008000"/>
<g fill="none" stroke="#008000" stroke-width=".21">
<path d="M193.2 79.2h1.6"/>
<circle cx="19.3" cy="95.3" r=".51"/>
</g>
<circle cx="193.2" cy="79.2" r=".51" fill="#008000"/>
<g fill="none" stroke="#008000" stroke-width=".21">
<path d="M119.9 164.4h2.3"/>
<circle cx="193.2" cy="79.2" r=".51"/>
</g>
<circle cx="119.9" cy="164.4" r=".51" fill="#008000"/>
<g fill="none" stroke="#008000" stroke-width=".21">
<path d="M118 79.2v1.6M119.9 167h2.3"/>
<circle cx="119.9" cy="164.4" r=".51"/>
</g>
<circle cx="119.9" cy="167" r=".51" fill="#008000"/>
<g fill="none" stroke="#008000" stroke-width=".21">
<path d="M16 159.9h2.3"/>
<circle cx="119.9" cy="167" r=".51"/>
</g>
<circle cx="18.3" cy="159.9" r=".51" fill="#008000"/>
<g fill="none" stroke="#008000" stroke-width=".21">
<path d="M118 91.1v1.3M119.9 169.5h2.3"/>
<circle cx="18.3" cy="159.9" r=".51"/>
</g>
<circle cx="119.9" cy="169.5" r=".51" fill="#008000"/>
<g fill="none" stroke="#008000" stroke-width=".21">
<path d="M16 157.3h2.3"/>
<circle cx="119.9" cy="169.5" r=".51"/>
</g>
<circle cx="18.3" cy="157.3" r=".51" fill="#008000"/>
<g fill="none" stroke="#008000" stroke-width=".21">
<path d="M119.9 130.8h2.9"/>
<circle cx="18.3" cy="157.3" r=".51"/>
</g>
<circle cx="119.9" cy="130.8" r=".51" fill="#008000"/>
<g fill="none" stroke="#008000" stroke-width=".21">
<path d="M146.4 94.7h2.9"/>
<circle cx="119.9" cy="130.8" r=".51"/>
</g>
<circle cx="149.3" cy="94.7" r=".51" fill="#008000"/>
<g fill="none" stroke="#008000" stroke-width=".21">
<path d="M119.9 146.3h2.6M133.8 146.9v3.9"/>
<circle cx="149.3" cy="94.7" r=".51"/>
</g>
<circle cx="119.9" cy="146.3" r=".51" fill="#008000"/>
<g fill="none" stroke="#008000" stroke-width=".21">
<path d="M130.9 146.3h2.9"/>
<circle cx="119.9" cy="146.3" r=".51"/>
</g>
<circle cx="133.8" cy="146.3" r=".51" fill="#008000"/>
<g fill="none" stroke="#008000" stroke-width=".21">
<path d="M133.8 146.3h4.8M137 143.4v2.9"/>
<circle cx="133.8" cy="146.3" r=".51"/>
</g>
<circle cx="137" cy="146.3" r=".51" fill="#008000"/>
<g fill="none" stroke="#008000" stroke-width=".21">
<path d="M122.5 146.3h8.4M133.8 146.3v.6"/>
<circle cx="137" cy="146.3" r=".51"/>
</g>
<text font-size="7.3" fill="#800000" x="78.6" y="205.4">StuartsProjects</text>
<text font-size="5.5" fill="#800000" x="47" y="223.4">Stuart Robinson</text>
<g font-size="3.6" fill="#808080">
<text x="160.3" y="72.7">L80_L86_GPS</text>
<text x="25.4" y="148.2">DRF1278F</text>
<text x="31.2" y="144.4">IC2</text>
</g>
<g font-size="3" fill="#808080">
<text x="89.8" y="124.1">ATMEGA328P-AU</text>
<text x="99.5" y="121.2">IC1</text>
</g>
<g font-size="2.8" fill="#808080">
<text x="25.9" y="89.8">BAT2</text>
<text x="24.2" y="92.4">2MMJST</text>
</g>
<g font-size="2.5" fill="#808080">
<text x="18" y="71.2">BO520</text>
<text x="21.2" y="68.6">D2</text>
<text x="33.5" y="70.3">FS1</text>
<text x="67.4" y="70.1">MCP1700_SOT23</text>
<text x="74.4" y="66.3">REG</text>
<text x="33.1" y="72.5">250mA</text>
<text x="9.2" y="80.9">BAT1</text>
<text x="20.2" y="81.6">BO520</text>
<text x="23.5" y="78.9">D3</text>
<text x="35.3" y="82.4">C4</text>
<text x="57.4" y="79.9">R2</text>
<text x="58.7" y="82.6">91K</text>
<text x="99.2" y="82.4">C3</text>
<text x="35" y="87.8">47uF</text>
<text x="61.2" y="89.8">Q1</text>
<text x="97.3" y="87.2">100nF</text>
<text x="111" y="87.7">1K</text>
<text x="111.5" y="84.8">R8</text>
<text x="120.4" y="87.7">1K</text>
<text x="120.9" y="84.8">R4</text>
<text x="61.2" y="93.1">2N7002</text>
<text x="88.9" y="91.4">C5</text>
<text x="110.2" y="95.7">L2</text>
<text x="131.8" y="95.7">L1</text>
<text x="88.9" y="96.6">47uF</text>
<text x="108.3" y="98.6">BLUE</text>
<text x="131.2" y="99.5">RED</text>
<text x="57.4" y="103.2">R3</text>
<text x="58.5" y="106.1">11K</text>
<text x="115.4" y="109.2">GND</text>
<text x="124.8" y="109.2">GND</text>
<text x="43.8" y="114.7">GND</text>
<text x="171.9" y="119.2">MB85RC16PNF</text>
<text x="178.3" y="115.7">IC3</text>
<text x="23.2" y="123.8">22K</text>
<text x="23.8" y="121.6">R5</text>
<text x="135.1" y="131.5">D1</text>
<text x="34.8" y="135.9">CONA</text>
<text x="133.1" y="134.5">IN4148</text>
<text x="128" y="142.2">10K</text>
<text x="129.3" y="140">R1</text>
<text x="66.4" y="147.5">100nF</text>
<text x="68.7" y="145">C1</text>
<text x="177.1" y="147.2">PROG</text>
<text x="64.3" y="152.6" transform="rotate(-90 64.3 152.6)">GND</text>
<text x="138.9" y="153.7">100nF</text>
<text x="140.8" y="151.1">C2</text>
<text x="135.6" y="168.2">GND</text>
<text x="167" y="180">4K7</text>
<text x="169" y="177.1">R6</text>
<text x="186.4" y="177.4">R7</text>
<text x="60.4" y="180.2">GND</text>
<text x="186.1" y="180.6">4K7</text>
</g>
<text font-size="2.5" fill="#800000" x="59.9" y="231.1">24/02/20</text>
<g font-size="2.2" fill="#808080">
<text x="72.5" y="74.7">IN</text>
<text x="77.7" y="74.7">OUT</text>
<text x="75" y="81">GND</text>
<text x="150.9" y="78.8">7</text>
<text x="150.9" y="84">8</text>
<text x="156.8" y="80">TIMER/FON</text>
<text x="180.1" y="80">1PPS</text>
<text x="190.4" y="84">5</text>
<text x="190.4" y="78.8">6</text>
<text x="11.4" y="85.1">+</text>
<text x="12" y="87.7">-</text>
<text x="150.9" y="89.2">9</text>
<text x="156.8" y="85.1">AADET_N</text>
<text x="177.1" y="85.2">V_BCKP</text>
<text x="190.4" y="89.2">4</text>
<text x="20.9" y="95">2</text>
<text x="149.7" y="94.3">10</text>
<text x="156.8" y="90.3">NC</text>
<text x="156.8" y="95.5">RESET</text>
<text x="180.8" y="95.5">GND</text>
<text x="181.1" y="90.3">VCC</text>
<text x="190.4" y="94.3">3</text>
<text x="20.9" y="100.1">1</text>
<text x="26.8" y="101.3">1</text>
<text x="26.8" y="96.1">2</text>
<text x="149.9" y="99.5">11</text>
<text x="156.8" y="100.6">EX_ANT</text>
<text x="180.2" y="100.6">TXD1</text>
<text x="190.4" y="99.5">2</text>
<text x="149.7" y="104.6">12</text>
<text x="156.8" y="105.8">GND</text>
<text x="179.9" y="105.8">RXD1</text>
<text x="190.4" y="104.6">1</text>
<text x="171.6" y="124">1</text>
<text x="175.5" y="125.1">A0</text>
<text x="181.7" y="125.2">VDD</text>
<text x="189" y="124">8</text>
<text x="37.1" y="131.6">1</text>
<text x="37.1" y="129">2</text>
<text x="37.1" y="126.4">3</text>
<text x="85.4" y="130.5">4</text>
<text x="91.3" y="131.6">VCC_2</text>
<text x="108.2" y="131.6">PC0</text>
<text x="117.1" y="130.5">23</text>
<text x="171.6" y="129.2">2</text>
<text x="175.5" y="130.3">A1</text>
<text x="182.7" y="130.3">WP</text>
<text x="189" y="129.2">7</text>
<text x="84.2" y="135.6">18</text>
<text x="85.4" y="133.1">6</text>
<text x="91.3" y="134.2">VCC</text>
<text x="91.3" y="136.7">AVCC</text>
<text x="108.2" y="134.2">PC1</text>
<text x="108.2" y="136.8">PC2</text>
<text x="117.1" y="133.1">24</text>
<text x="117.1" y="135.6">25</text>
<text x="171.6" y="134.3">3</text>
<text x="175.5" y="135.5">A2</text>
<text x="182.1" y="135.5">SCL</text>
<text x="189" y="134.3">6</text>
<text x="84.2" y="140.8">19</text>
<text x="84.2" y="143.4">22</text>
<text x="91.3" y="141.9">ADC6</text>
<text x="108.2" y="139.4">PC3</text>
<text x="108.2" y="141.9">PC4</text>
<text x="117.1" y="138.2">26</text>
<text x="117.1" y="140.8">27</text>
<text x="117.1" y="143.4">28</text>
<text x="171.6" y="139.5">4</text>
<text x="175.5" y="140.6">VSS</text>
<text x="181.8" y="140.6">SDA</text>
<text x="189" y="139.5">5</text>
<text x="84.2" y="148.5">20</text>
<text x="91.3" y="144.5">ADC7</text>
<text x="91.3" y="149.6">AREF</text>
<text x="108.2" y="144.5">PC5</text>
<text x="108.2" y="147.1">PC6</text>
<text x="117.1" y="146">29</text>
<text x="19.9" y="151.8">1</text>
<text x="19.9" y="154.3">2</text>
<text x="25.8" y="152.9">RESET</text>
<text x="25.8" y="155.5">DIO0</text>
<text x="35.1" y="152.9">LFANT</text>
<text x="35.7" y="155.5">GND2</text>
<text x="46.5" y="154.3">14</text>
<text x="46.5" y="151.8">15</text>
<text x="84.2" y="153.7">12</text>
<text x="91.3" y="154.8">PB0</text>
<text x="108.2" y="152.3">PD0</text>
<text x="108.2" y="154.9">PD1</text>
<text x="117.1" y="151.1">30</text>
<text x="117.1" y="153.7">31</text>
<text x="178.4" y="154.2">4</text>
<text x="178.4" y="151.6">5</text>
<text x="19.9" y="156.9">3</text>
<text x="19.9" y="159.5">4</text>
<text x="25.8" y="158">DIO1</text>
<text x="25.8" y="160.6">DIO2</text>
<text x="84.2" y="156.3">13</text>
<text x="84.2" y="158.8">14</text>
<text x="84.2" y="161.4">15</text>
<text x="91.3" y="157.4">PB1</text>
<text x="91.3" y="160">PB2</text>
<text x="108.2" y="157.4">PD2</text>
<text x="108.2" y="160">PD3</text>
<text x="117.1" y="156.3">32</text>
<text x="117.1" y="158.8">1</text>
<text x="117.1" y="161.4">2</text>
<text x="178.4" y="161.9">1</text>
<text x="178.4" y="159.3">2</text>
<text x="178.4" y="156.8">3</text>
<text x="19.9" y="162.1">5</text>
<text x="19.9" y="164.7">6</text>
<text x="19.9" y="167.3">7</text>
<text x="25.8" y="163.2">DIO3</text>
<text x="25.8" y="165.8">DIO4</text>
<text x="84.2" y="164">16</text>
<text x="84.2" y="166.6">17</text>
<text x="91.3" y="162.6">PB3</text>
<text x="91.3" y="165.1">PB4</text>
<text x="91.3" y="167.7">PB5</text>
<text x="108.2" y="162.6">PD4</text>
<text x="108.2" y="165.2">PD5</text>
<text x="108.2" y="167.8">PD6</text>
<text x="117.1" y="164">9</text>
<text x="117.1" y="166.6">10</text>
<text x="19.9" y="169.8">8</text>
<text x="19.9" y="172.4">9</text>
<text x="25.8" y="168.4">DIO5</text>
<text x="25.8" y="170.9">VCC</text>
<text x="25.8" y="173.5">GND</text>
<text x="85.4" y="169.2">7</text>
<text x="85.4" y="171.7">8</text>
<text x="91.3" y="170.3">PB6</text>
<text x="91.3" y="172.9">PB7</text>
<text x="108.2" y="170.3">PD7</text>
<text x="117.1" y="169.2">11</text>
<text x="18.7" y="175">10</text>
<text x="18.9" y="177.5">11</text>
<text x="25.8" y="176.1">SCK</text>
<text x="25.8" y="178.7">MISO</text>
<text x="85.4" y="176.9">3</text>
<text x="85.4" y="179.5">5</text>
<text x="91.3" y="178.1">GND_2</text>
<text x="18.7" y="180.1">12</text>
<text x="18.7" y="182.7">13</text>
<text x="25.8" y="181.3">MOSI</text>
<text x="25.8" y="183.9">NSS</text>
<text x="84.2" y="182.1">21</text>
<text x="91.3" y="180.6">GND_3</text>
<text x="91.3" y="183.2">GND</text>
</g>
<text font-size="2" fill="#808080" x="67.5" y="165.6">8Mhz</text>
<g font-size="1.8" fill="#808080">
<text x="11.5" y="74.7">+5V</text>
<text x="103.5" y="74.7">VCC</text>
<text x="115.7" y="79.8">5</text>
<text x="128.7" y="79.5">8</text>
<text x="144.7" y="79.8">4</text>
<text x="196" y="79.8">5</text>
<text x="196.4" y="85">VCC</text>
<text x="46.3" y="95.3">8</text>
<text x="142.8" y="95.3">A0</text>
<text x="196.4" y="95.3">GND</text>
<text x="196.4" y="90.2">VCC</text>
<text x="56.7" y="99.5">A7</text>
<text x="196" y="100.5">A3</text>
<text x="141.4" y="105.6">GND</text>
<text x="196" y="105.7">A2</text>
<text x="103.5" y="111.8">GND</text>
<text x="193.8" y="125">VCC</text>
<text x="16" y="126.3">2</text>
<text x="25.3" y="131.4">GND</text>
<text x="26" y="128.9">+5V</text>
<text x="75.4" y="131.4">VCC</text>
<text x="124.1" y="131.4">A0</text>
<text x="194.1" y="130.2">GND</text>
<text x="75.4" y="134">VCC</text>
<text x="75.4" y="136.6">VCC</text>
<text x="123.8" y="136.6">A2</text>
<text x="148" y="136.6">VCC</text>
<text x="194.1" y="135.3">SCL</text>
<text x="122.9" y="141.8">SDA</text>
<text x="123.8" y="139.2">A3</text>
<text x="163.3" y="140.5">GND</text>
<text x="194.1" y="140.5">SDA</text>
<text x="49.8" y="146.9">ANT</text>
<text x="79" y="144.4">A7</text>
<text x="122.9" y="144.4">SCL</text>
<text x="148" y="146.9">DTR</text>
<text x="13.8" y="155.3">3</text>
<text x="13.8" y="152.7">9</text>
<text x="52.8" y="155.3">GND</text>
<text x="80.2" y="154.7">8</text>
<text x="123.8" y="152.1">RXD</text>
<text x="123.8" y="154.7">TXD</text>
<text x="166.8" y="151.5">DTR</text>
<text x="166.9" y="154">TXD</text>
<text x="13.8" y="160.5">6</text>
<text x="13.8" y="157.9">7</text>
<text x="78.9" y="159.9">10</text>
<text x="80.2" y="157.3">9</text>
<text x="123.8" y="157.3">2</text>
<text x="123.8" y="159.9">3</text>
<text x="136.1" y="159.8" transform="rotate(-90 136.1 159.8)">RESET</text>
<text x="166.5" y="161.8">GND</text>
<text x="166.7" y="159.2">VCC</text>
<text x="166.7" y="156.6">RXD</text>
<text x="76.6" y="165">MISO</text>
<text x="76.6" y="162.4">MOSI</text>
<text x="77.4" y="167.6">SCK</text>
<text x="123.5" y="165">5</text>
<text x="123.5" y="167.6">6</text>
<text x="123.8" y="162.4">4</text>
<text x="10.8" y="173.4">GND</text>
<text x="10.9" y="170.8">VCC</text>
<text x="123.5" y="170.2">7</text>
<text x="189" y="173.7">VCC</text>
<text x="10.2" y="178.6">MISO</text>
<text x="11" y="176">SCK</text>
<text x="68.3" y="177.3">X1</text>
<text x="75.3" y="177.9">GND</text>
<text x="10.2" y="181.1">MOSI</text>
<text x="12.7" y="183.7">10</text>
<text x="75.3" y="180.5">GND</text>
<text x="75.3" y="183">GND</text>
<text x="177.7" y="184.1">SCL</text>
<text x="187" y="184.1">SDA</text>
</g>
</svg>
